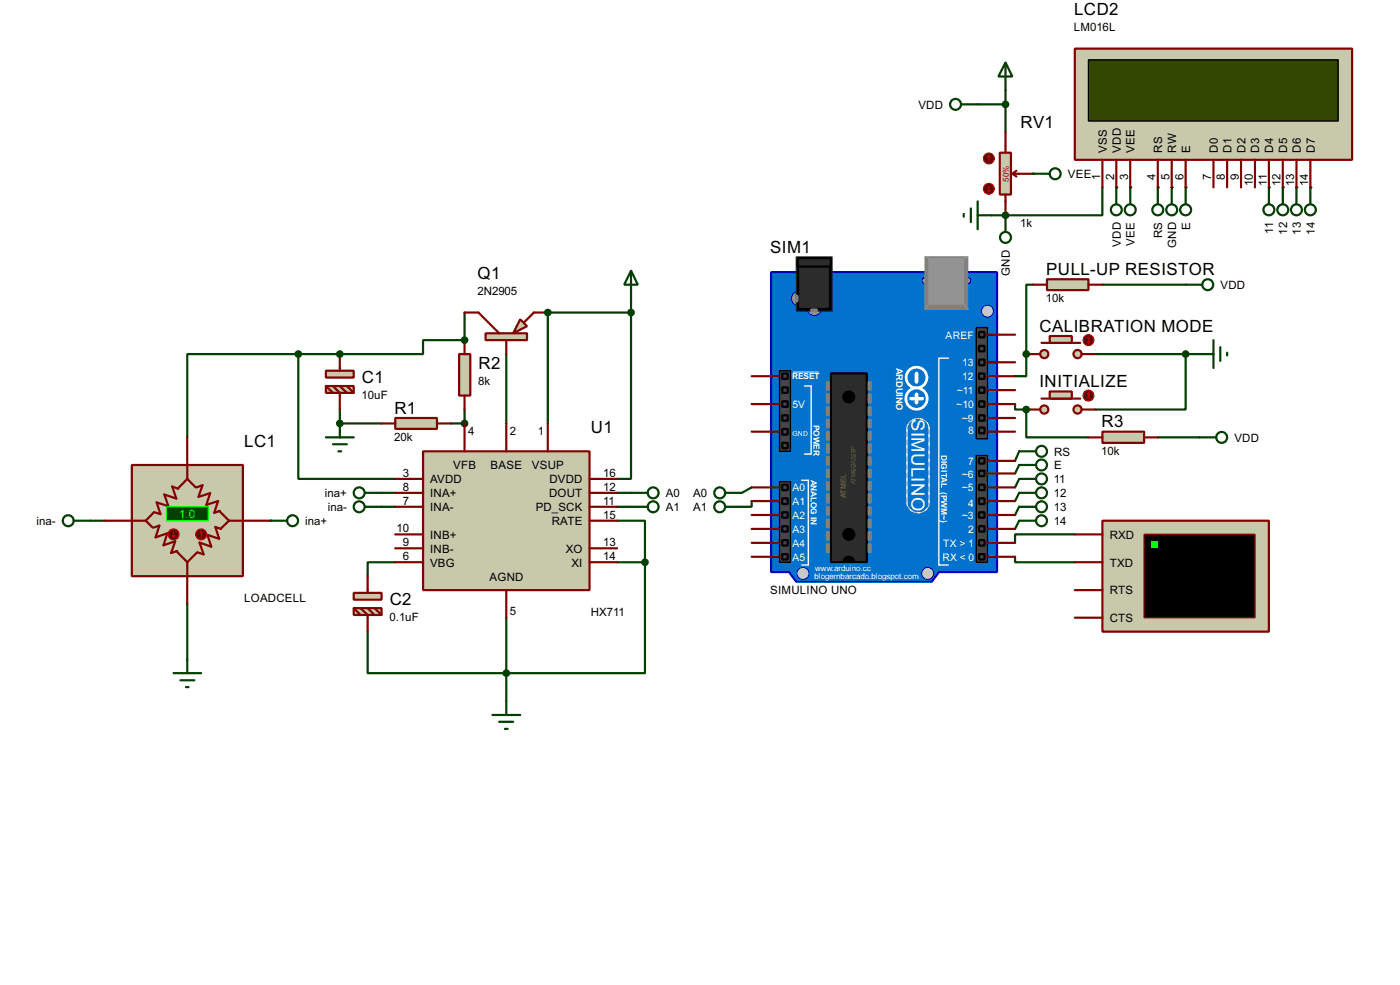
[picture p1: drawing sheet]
<svg xmlns="http://www.w3.org/2000/svg" width="256mm" height="180mm" viewBox="0 0 256 180" stroke-linecap="round" stroke-linejoin="round" font-family="sans-serif">
<path d="M16.6 95.3h2.5M34.3 110.5v10.2" fill="none" stroke="#004000" stroke-width=".4"/>
<circle cx="49.6" cy="95.3" r=".2" fill="#004000"/>
<path d="M54.7 64.8h-20.4v15.3M62.3 75v2.5" fill="none" stroke="#004000" stroke-width=".4"/>
<circle cx="62.3" cy="77.5" r=".2" fill="#004000"/>
<path d="M54.7 64.8h7.6M62.3 77.5h7.6M85.1 75v2.5h-2.5" fill="none" stroke="#004000" stroke-width=".4"/>
<circle cx="62.3" cy="64.8" r=".2" fill="#004000"/>
<path d="M85.1 62.3h-7.6v2.5h-15.2" fill="none" stroke="#004000" stroke-width=".4"/>
<circle cx="85.1" cy="62.3" r=".2" fill="#004000"/>
<path d="M85.1 57.2v5.1" fill="none" stroke="#004000" stroke-width=".4"/>
<circle cx="100.4" cy="57.2" r=".2" fill="#004000"/>
<path d="M115.6 54.7v2.5h-15.2M54.7 64.8v22.9h17.7M69.9 90.2h2.5M69.9 92.8h2.5M67.4 115.6v7.6h25.4M72.4 102.9h-5v2.6M118.2 102.9v20.3h-25.4M92.8 123.2v5.1" fill="none" stroke="#004000" stroke-width=".4"/>
<circle cx="85.1" cy="77.5" r=".2" fill="#004000"/>
<path d="M179.1 19.1h5.1M184.2 16.6v7.6M100.4 57.2v20.3M115.6 57.2v30.5h-2.5M92.8 64.8v12.7M113.1 95.3h5.1v7.6h-5.1M113.1 90.2h2.5M113.1 92.8h2.5M137.7 91.7v1.1h-1.8M137.7 89.2l-1.8 1M186.7 82.6l-.7 1.8M92.8 113.1v10.1" fill="none" stroke="#004000" stroke-width=".4"/>
<g fill="#004000">
<circle cx="189.3" cy="31.8" r=".2"/>
<circle cx="184.2" cy="39.4" r=".2"/>
</g>
<path d="M181.7 39.4h2.5M186.7 85.1l-.7 1.6" fill="none" stroke="#004000" stroke-width=".4"/>
<circle cx="184.2" cy="39.4" r=".2" fill="#004000"/>
<path d="M186.7 87.7l-.7 1.5" fill="none" stroke="#004000" stroke-width=".4"/>
<g fill="#004000">
<circle cx="240.1" cy="34.3" r=".2"/>
<circle cx="237.5" cy="34.3" r=".2"/>
<circle cx="235" cy="34.3" r=".2"/>
<circle cx="232.5" cy="34.3" r=".2"/>
<circle cx="217.2" cy="34.3" r=".2"/>
<circle cx="214.7" cy="34.3" r=".2"/>
<circle cx="212.1" cy="34.3" r=".2"/>
</g>
<path d="M202 34.3v5.1h-17.8" fill="none" stroke="#004000" stroke-width=".4"/>
<g fill="#004000">
<circle cx="204.5" cy="34.3" r=".2"/>
<circle cx="207.1" cy="34.3" r=".2"/>
</g>
<path d="M189.3 52.1h-1.3v12.7M202 52.1h15.2M186.7 90.2l-.7 1.5M186.7 92.8l-.7 1.5M186.7 95.3l-.7 1.5M196.9 97.8h-10.9v1.6M186 101.9v1h10.9" fill="none" stroke="#004000" stroke-width=".4"/>
<circle cx="188" cy="64.8" r=".2" fill="#004000"/>
<path d="M186 74v1h2M188 64.8v4.1h-2" fill="none" stroke="#004000" stroke-width=".4"/>
<circle cx="188" cy="75" r=".2" fill="#004000"/>
<path d="M188 75v5.1h11.4M200.7 64.8h19.1M217.2 64.8v10.2h-16.5M212.1 80.1h7.7" fill="none" stroke="#004000" stroke-width=".4"/>
<path d="M24.2 85.1h20.3v20.4h-20.3z" fill="#c8c8aa" stroke="#800000" stroke-width=".4"/>
<g fill="none" stroke="#800000" stroke-width=".4">
<path d="M24.2 95.3h2.5M26.7 95.3l1.3 1.3M28.2 96.6l1-.4-.7 2.2 2.2-.8-.7 2.2 2.1-.7-.7 2.1 1.1-.3M28.2 93.8l-1.5 1.5M32.7 89.5l-1.1-.4 .7 2.2-2.2-.8 .8 2.2-2.2-.7 .7 2.1-1.1-.3M34.3 85.1v2.6M34.3 87.7l-1.7 1.8M34.3 87.7l1.6 1.5M36 89.2l1.1-.4-.7 2.2 2.1-.7-.7 2.1 2.2-.7-.7 2.2 1-.4M40.2 93.5l1.8 1.8M40.5 96.8l-1-.3 .7 2.1-2.2-.7 .7 2.2-2.1-.8 .7 2.2-1.1-.4M42 95.3h2.5"/>
<path d="M42 95.3l-1.6 1.5M32.3 100.9l2 2M34.3 102.9v2.6M36.1 101.1l-1.8 1.8"/>
</g>
<path d="M30.5 92.8h7.7v2.5h-7.7z" fill="#004000" stroke="#0f0" stroke-width=".2"/>
<path d="M19.1 95.3h5.1M34.3 80.1v5M44.5 95.3h5.1M34.3 105.5v5" fill="none" stroke="#800000" stroke-width=".4"/>
<circle cx="36.8" cy="97.8" r="1" fill="#400000" stroke="#f00" stroke-width=".2"/>
<path d="M36.9 97.3l-.3 .3M36.9 97.3l.2 .3M36.9 97.3v1.1" fill="none" stroke="#f00" stroke-width=".2"/>
<circle cx="31.8" cy="97.8" r="1" fill="#400000" stroke="#f00" stroke-width=".2"/>
<path d="M31.6 98.1l.2 .3M31.8 97.3v1.1M32.1 98.1l-.3 .3" fill="none" stroke="#f00" stroke-width=".2"/>
<g fill="none" stroke="#004000" stroke-width=".4">
<path d="M13.5 95.3h3.1M49.6 95.3h3M66.9 92.8h3M66.9 90.2h3M31.8 123.2h5.1M33.1 124.5h2.5M34.1 125.8h.5M34.3 120.7v2.5"/>
<circle cx="12.5" cy="95.3" r="1"/>
<circle cx="53.6" cy="95.3" r="1"/>
<circle cx="65.8" cy="92.8" r="1"/>
<circle cx="65.8" cy="90.2" r="1"/>
</g>
<g fill="#c8c8aa" stroke="#800000" stroke-width=".4">
<path d="M59.7 67.9h5.1v1.2h-5.1z"/>
<path d="M59.7 70.7h5.1v1.2h-5.1z"/>
</g>
<path d="M59.7 70.7l1.3 1.2M61 70.7l1.3 1.2v3.1M62.3 64.8v3.1M62.3 70.7l1.3 1.2M63.6 70.7l1.2 1.2" fill="none" stroke="#800000" stroke-width=".4"/>
<circle cx="54.6" cy="64.8" r=".5" fill="#004000" stroke="#004000" stroke-width=".4"/>
<path d="M62.3 77.5v2.6M59.7 80.1h5.1M61 81.3h2.6M62 82.6h.5" fill="none" stroke="#004000" stroke-width=".4"/>
<path d="M72.4 76.5h7.7v2h-7.7z" fill="#c8c8aa" stroke="#800000" stroke-width=".4"/>
<path d="M69.9 77.5h2.5M80.1 77.5h2.5" fill="none" stroke="#800000" stroke-width=".4"/>
<circle cx="62.2" cy="77.5" r=".5" fill="#004000" stroke="#004000" stroke-width=".4"/>
<path d="M84.1 64.8h2.1v7.6h-2.1z" fill="#c8c8aa" stroke="#800000" stroke-width=".4"/>
<path d="M85.1 62.3v2.5M85.1 72.4v2.6" fill="none" stroke="#800000" stroke-width=".4"/>
<path d="M95.3 58.5l1.3 1.2-2.6 1.3z" fill="#c8c8aa" stroke="#800000" stroke-width=".4"/>
<path d="M89 61h7.6v1.3h-7.6z" fill="#c8c8aa" stroke="#800000" stroke-width=".4"/>
<path d="M85.1 57.2h2.6l3.8 3.8M100.4 57.2h-2.6l-1.7 1.8M92.8 62.3v2.5" fill="none" stroke="#800000" stroke-width=".4"/>
<g fill="#004000" stroke="#004000" stroke-width=".4">
<circle cx="85.1" cy="77.5" r=".5"/>
<circle cx="62.2" cy="64.8" r=".5"/>
<circle cx="85.1" cy="62.3" r=".5"/>
<circle cx="100.3" cy="57.2" r=".5"/>
<circle cx="115.6" cy="57.2" r=".5"/>
</g>
<path d="M115.6 49.6l1.3 2.5h-2.5zM115.6 49.6v5.1" fill="none" stroke="#004000" stroke-width=".4"/>
<path d="M141.3 49.8h41.4v54.9h-10.7l-1.3 1.8h-24.8l-1.3-1.8h-3.3z" fill-rule="evenodd" fill="#0272cc" stroke="#0000c0" stroke-width=".4"/>
<path d="M148.6 70.7v12.4M173.8 65.6h-1.8v37.8h1.8M146.9 87.9h1.2v15.5" fill="none" stroke="#fff" stroke-width=".25"/>
<circle cx="168.2" cy="78.8" r="2.15" fill="#c8c8aa"/>
<circle cx="168.2" cy="78.8" r="2.15" fill="#0272cc"/>
<circle cx="168.2" cy="78.8" r="2.15" fill="none" stroke="#c8c8aa" stroke-width=".18"/>
<circle cx="168.2" cy="78.8" r="2.15" fill="none" stroke="#fff" stroke-width=".18" stroke-dasharray="2 1 .5 1 .5 1"/>
<circle cx="168.2" cy="91.7" r="2.15" fill="#c8c8aa"/>
<circle cx="168.2" cy="91.7" r="2.15" fill="#0272cc"/>
<circle cx="168.2" cy="91.7" r="2.15" fill="none" stroke="#c8c8aa" stroke-width=".18"/>
<g fill="none" stroke="#fff" stroke-width=".18" stroke-dasharray=".5 1">
<path d="M170.2 78v14.5M166.2 92.5v-14.5"/>
<circle cx="168.2" cy="91.7" r="2.15"/>
</g>
<path d="M165.9 78.3h4.6v14h-4.6z" fill="#0272cc" stroke="#0272cc" stroke-width=".4"/>
<path d="M166.2 78v14.5M170.2 78v14.5" fill="none" stroke="#fff" stroke-width=".18"/>
<path d="M166.2 77.3l-.5 1.2M170.2 77.3l.5 1.2M165.7 91.7l.7 2.6M170.7 91.7l-.5 1.8" fill="none" stroke="#0272cc" stroke-width=".4"/>
<g fill="#0272cc" stroke="#fff" stroke-width=".5">
<circle cx="167.9" cy="69.1" r="1.9"/>
<circle cx="167.9" cy="73" r="1.95"/>
</g>
<path d="M166.9 73h2.1M167.9 68.4v1.5M167.9 72.2v1.5" fill="none" stroke="#fff" stroke-width=".65"/>
<path d="M147.4 70.7h1.2M147.4 83.1h1.2M146.9 103.4h1.2" fill="none" stroke="#fff" stroke-width=".25"/>
<path d="M145.3 68.1h4.6" fill="none" stroke="#fff" stroke-width=".18"/>
<g fill="#c0c0c0" stroke="#0000c0" stroke-width=".18">
<circle cx="169.9" cy="105" r="1.1"/>
<circle cx="147.1" cy="105" r="1.1"/>
<circle cx="180.9" cy="57" r="1.1"/>
</g>
<g fill="#464646" stroke="#000" stroke-width=".25">
<path d="M142.8 67.9h2v14.7h-2z"/>
<path d="M142.8 88.2h2v14.7h-2z"/>
<path d="M178.9 60h2v20.3h-2z"/>
<path d="M178.9 83.4h2v19.5h-2z"/>
</g>
<g fill="#464646" stroke="#000" stroke-width=".4">
<path d="M143.3 68.4h1v1h-1z"/>
<path d="M143.3 70.9h1v1h-1z"/>
<path d="M143.3 73.5h1v1h-1z"/>
<path d="M143.3 76h1v1h-1z"/>
<path d="M143.3 78.5h1v1.1h-1z"/>
<path d="M143.3 81.1h1v1h-1z"/>
<path d="M143.3 88.7h1v1h-1z"/>
<path d="M143.3 91.2h1v1.1h-1z"/>
<path d="M143.3 93.8h1v1h-1z"/>
<path d="M143.3 96.3h1v1h-1z"/>
<path d="M143.3 98.9h1v1h-1z"/>
<path d="M143.3 101.4h1v1h-1z"/>
<path d="M179.4 60.8h1v1h-1z"/>
<path d="M179.4 65.8h1v1.1h-1z"/>
<path d="M179.4 68.4h1v1h-1z"/>
<path d="M179.4 70.9h1v1h-1z"/>
<path d="M179.4 73.5h1v1h-1z"/>
<path d="M179.4 76h1v1h-1z"/>
<path d="M179.4 78.3h1v1h-1z"/>
<path d="M179.4 63.3h1v1h-1z"/>
<path d="M179.4 83.9h1v1h-1z"/>
<path d="M179.4 86.2h1v1h-1z"/>
<path d="M179.4 88.7h1v1h-1z"/>
<path d="M179.4 91.2h1v1.1h-1z"/>
<path d="M179.4 93.8h1v1h-1z"/>
<path d="M179.4 96.3h1v1h-1z"/>
<path d="M179.4 98.9h1v1h-1z"/>
<path d="M179.4 101.4h1v1h-1z"/>
</g>
<path d="M152.2 68.4h6.6v34.5h-6.6z" fill="#2c2c2c" stroke="#000" stroke-width=".4"/>
<g fill="#000" stroke="#000" stroke-width=".18">
<circle cx="155.5" cy="72.7" r="1.1"/>
<circle cx="155.5" cy="97.8" r="1.1"/>
<circle cx="155.5" cy="102.9" r="1.1"/>
</g>
<path d="M151.9 103.7h7.2" fill="none" stroke="#0272cc" stroke-width="1.2"/>
<g fill="#939393" stroke="#0000c0" stroke-width=".18">
<circle cx="177.3" cy="51.4" r=".55"/>
<circle cx="169.4" cy="51.4" r=".55"/>
</g>
<path d="M169.5 47h7.8v9.7h-7.8z" fill="#808080" stroke="#808080" stroke-width=".18"/>
<path d="M170.2 47.3h6.4v8.4h-6.4z" fill="#939393" stroke="#939393" stroke-width=".18"/>
<path d="M169.5 47l.7 .3M170.2 55.7l-.7 1M176.6 55.7l.7 1M177.3 47l-.7 .3" fill="none" stroke="#939393" stroke-width=".18"/>
<g fill="#939393" stroke="#0000c0" stroke-width=".18">
<circle cx="149.1" cy="56.4" r="1.35"/>
<circle cx="146.3" cy="54.7" r="1.35"/>
</g>
<path d="M145.9 47h6.6v10h-6.6z" fill="#000" stroke="#2c2c2c" stroke-width=".18"/>
<g fill="#808080" stroke="#808080" stroke-width=".4">
<path d="M148.6 56.7h1.1v.3h-1.1z"/>
<path d="M145.9 54.2h.2v1h-.2z"/>
</g>
<path d="M146.6 47.8h5.1v8.4h-5.1z" fill="#2c2c2c" stroke="#2c2c2c" stroke-width=".4"/>
<path d="M146.1 47.3h6.1v1.5h-6.1z" fill="#2c2c2c" stroke="#000" stroke-width=".4"/>
<g fill="#808080" stroke="#808080" stroke-width=".25">
<path d="M159.1 69.9h.5v1.5h-.5z"/>
<path d="M159.1 72.2h.5v1.5h-.5z"/>
<path d="M159.1 74.5h.5v1.5h-.5z"/>
<path d="M159.1 76.8h.5v1.5h-.5z"/>
<path d="M159.1 79h.5v1.6h-.5z"/>
<path d="M159.1 81.3h.5v1.6h-.5z"/>
<path d="M159.1 83.6h.5v1.5h-.5z"/>
<path d="M159.1 85.9h.5v1.5h-.5z"/>
<path d="M159.1 88.2h.5v1.5h-.5z"/>
<path d="M159.1 90.5h.5v1.5h-.5z"/>
<path d="M159.1 92.8h.5v1.5h-.5z"/>
<path d="M159.1 95.1h.5v1.5h-.5z"/>
<path d="M159.1 97.3h.5v1.6h-.5z"/>
<path d="M159.1 99.6h.5v1.5h-.5z"/>
<path d="M151.4 69.9h.5v1.5h-.5z"/>
<path d="M151.4 72.2h.5v1.5h-.5z"/>
<path d="M151.4 74.5h.5v1.5h-.5z"/>
<path d="M151.4 76.8h.5v1.5h-.5z"/>
<path d="M151.4 79h.5v1.6h-.5z"/>
<path d="M151.4 81.3h.5v1.6h-.5z"/>
<path d="M151.4 83.6h.5v1.5h-.5z"/>
<path d="M151.4 85.9h.5v1.5h-.5z"/>
<path d="M151.4 88.2h.5v1.5h-.5z"/>
<path d="M151.4 90.5h.5v1.5h-.5z"/>
<path d="M151.4 92.8h.5v1.5h-.5z"/>
<path d="M151.4 95.1h.5v1.5h-.5z"/>
<path d="M151.4 97.3h.5v1.6h-.5z"/>
<path d="M151.4 99.6h.5v1.5h-.5z"/>
</g>
<g fill="none" stroke="#800000" stroke-width=".4">
<path d="M137.7 79h5.1M137.7 74h5.1M137.7 68.9h5.1M180.9 79h5.1M180.9 76.5h5.1M180.9 74h5.1M180.9 71.4h5.1M180.9 68.9h5.1M180.9 66.3h5.1M180.9 61.3h5.1M137.7 99.4h5.1M137.7 96.8h5.1"/>
<path d="M137.7 94.3h5.1M137.7 91.7h5.1M137.7 89.2h5.1M180.9 99.4h5.1M180.9 96.8h5.1M180.9 94.3h5.1M180.9 91.7h5.1M180.9 89.2h5.1M180.9 86.7h5.1M180.9 84.4h5.1M137.7 101.9h5.1M180.9 101.9h5.1"/>
</g>
<path d="M90.2 130.9h5.1M91.5 132.1h2.5M92.5 133.4h.5M92.8 128.3v2.6" fill="none" stroke="#004000" stroke-width=".4"/>
<g fill="#004000" stroke="#004000" stroke-width=".4">
<circle cx="92.7" cy="123.2" r=".5"/>
<circle cx="118.1" cy="102.9" r=".5"/>
</g>
<g fill="#c8c8aa" stroke="#800000" stroke-width=".4">
<path d="M64.8 108.5h5.1v1.3h-5.1z"/>
<path d="M64.8 111.3h5.1v1.3h-5.1z"/>
</g>
<path d="M64.8 111.3l1.3 1.3M66.1 111.3l1.3 1.3v3M67.4 105.5v3M67.4 111.3l1.2 1.3M68.6 111.3l1.3 1.3" fill="none" stroke="#800000" stroke-width=".4"/>
<g fill="none" stroke="#004000" stroke-width=".4">
<path d="M115.6 90.2h3.1M115.6 92.8h3.1"/>
<circle cx="119.6" cy="92.8" r="1"/>
<circle cx="119.6" cy="90.2" r="1"/>
</g>
<path d="M77.5 82.6h30.5v25.4h-30.5z" fill="#c8c8aa" stroke="#800000" stroke-width=".4"/>
<g fill="none" stroke="#800000" stroke-width=".4">
<path d="M85.1 77.5v5.1M92.8 77.5v5.1M100.4 77.5v5.1M72.4 90.2h5.1M72.4 92.8h5.1M72.4 97.8h5.1M72.4 87.7h5.1M108 90.2h5.1M108 92.8h5.1M108 87.7h5.1M108 95.3h5.1M72.4 100.4h5.1"/>
<path d="M72.4 102.9h5.1M92.8 108v5.1M108 100.4h5.1M108 102.9h5.1"/>
</g>
<g fill="none" stroke="#004000" stroke-width=".4">
<path d="M176.6 39.2v.5M177.9 38.2v2.5M179.1 39.4h2.6M179.1 36.9v5.1M132.9 90.2h3M132.9 92.8h3M186.7 82.6h3.1"/>
<circle cx="131.8" cy="90.2" r="1"/>
<circle cx="131.8" cy="92.8" r="1"/>
<circle cx="190.8" cy="82.6" r="1"/>
</g>
<path d="M183.2 28h2v7.6h-2z" fill="#c8c8aa" stroke="#800000" stroke-width=".4"/>
<path d="M184.2 24.2v3.8M184.2 35.6v3.8M185.5 31.8l.7 .5M185.5 31.8h3.8M186.2 31.3l-.7 .5" fill="none" stroke="#800000" stroke-width=".4"/>
<circle cx="181.1" cy="29" r="1" fill="#400000" stroke="#f00" stroke-width=".2"/>
<path d="M181.2 28.5l-.3 .3M181.2 28.5l.2 .3M181.2 28.5v1" fill="none" stroke="#f00" stroke-width=".2"/>
<circle cx="181.1" cy="34.6" r="1" fill="#400000" stroke="#f00" stroke-width=".2"/>
<path d="M180.9 34.9l.3 .2M181.2 34.1v1M181.4 34.9l-.2 .2" fill="none" stroke="#f00" stroke-width=".2"/>
<g fill="none" stroke="#004000" stroke-width=".4">
<path d="M176.1 19.1h3M184.2 11.5l1.3 2.5h-2.6zM184.2 11.5v5.1M184.2 39.4v3.1M189.3 31.8h3M204.5 34.3v3.1M207.1 34.3v3.1M212.1 34.3v3.1M214.7 34.3v3.1M217.2 34.3v3.1M232.5 34.3v3.1M235 34.3v3.1"/>
<path d="M237.5 34.3v3.1M240.1 34.3v3.1M186.7 85.1h3.1M186.7 87.7h3.1"/>
<circle cx="175" cy="19.1" r="1"/>
<circle cx="193.3" cy="31.8" r="1"/>
<circle cx="204.5" cy="38.4" r="1"/>
<circle cx="207" cy="38.4" r="1"/>
<circle cx="212.1" cy="38.4" r="1"/>
<circle cx="214.6" cy="38.4" r="1"/>
<circle cx="217.2" cy="38.4" r="1"/>
<circle cx="232.4" cy="38.4" r="1"/>
<circle cx="235" cy="38.4" r="1"/>
<circle cx="237.5" cy="38.4" r="1"/>
<circle cx="240" cy="38.4" r="1"/>
<circle cx="184.2" cy="43.5" r="1"/>
<circle cx="190.8" cy="87.7" r="1"/>
<circle cx="190.8" cy="85.1" r="1"/>
</g>
<g fill="#004000" stroke="#004000" stroke-width=".4">
<circle cx="184.2" cy="19.1" r=".5"/>
<circle cx="184.2" cy="39.4" r=".5"/>
</g>
<path d="M196.9 8.9h50.8v20.4h-50.8z" fill="#c8c8aa" stroke="#800000" stroke-width=".4"/>
<path d="M199.4 11h45.8v11.2h-45.8z" fill="#324600" stroke="#000" stroke-width=".25"/>
<g fill="none" stroke="#800000" stroke-width=".4">
<path d="M202 29.3v5M204.5 29.3v5M207.1 29.3v5M212.1 29.3v5M214.7 29.3v5M217.2 29.3v5M222.3 29.3v5M224.8 29.3v5M227.4 29.3v5M229.9 29.3v5M232.5 29.3v5M235 29.3v5"/>
<path d="M237.5 29.3v5M240.1 29.3v5"/>
</g>
<g fill="none" stroke="#004000" stroke-width=".4">
<path d="M186.7 90.2h3.1M186.7 92.8h3.1M186.7 95.3h3.1"/>
<circle cx="190.8" cy="90.2" r="1"/>
<circle cx="190.8" cy="92.8" r="1"/>
<circle cx="190.8" cy="95.3" r="1"/>
</g>
<path d="M202 95.3h30.5v20.3h-30.5z" fill="#c8c8aa" stroke="#800000" stroke-width=".4"/>
<path d="M209.6 97.8h20.3v15.3h-20.3z" fill="#000" stroke="#800000" stroke-width=".25"/>
<path d="M210.9 99.1h1.2v1.3h-1.2z" fill="#0f0"/>
<path d="M196.9 97.8h5.1M196.9 108h5.1M196.9 102.9h5.1M196.9 113.1h5.1" fill="none" stroke="#800000" stroke-width=".4"/>
<g fill="#c8c8aa" stroke="#800000" stroke-width=".4">
<circle cx="197.4" cy="64.8" r=".75"/>
<circle cx="191.3" cy="64.8" r=".75"/>
</g>
<path d="M190.8 62.8h7.1" fill="none" stroke="#800000" stroke-width=".4"/>
<path d="M192.3 61.5h4.1v1.3h-4.1z" fill="#c8c8aa" stroke="#800000" stroke-width=".4"/>
<path d="M188 64.8h2.6M198.2 64.8h2.5" fill="none" stroke="#800000" stroke-width=".4"/>
<circle cx="199.4" cy="62.3" r="1" fill="#400000" stroke="#f00" stroke-width=".2"/>
<path d="M199.2 62.5l.2 .3M199.4 61.8v1M199.4 61.8l-.2 .2M199.4 61.8l.3 .2M199.7 62.5l-.3 .3" fill="none" stroke="#f00" stroke-width=".2"/>
<g fill="#c8c8aa" stroke="#800000" stroke-width=".4">
<circle cx="197.4" cy="75" r=".75"/>
<circle cx="191.3" cy="75" r=".75"/>
</g>
<path d="M190.8 73h7.1" fill="none" stroke="#800000" stroke-width=".4"/>
<path d="M192.3 71.7h4.1v1.3h-4.1z" fill="#c8c8aa" stroke="#800000" stroke-width=".4"/>
<path d="M188 75h2.6M198.2 75h2.5" fill="none" stroke="#800000" stroke-width=".4"/>
<circle cx="199.4" cy="72.4" r="1" fill="#400000" stroke="#f00" stroke-width=".2"/>
<path d="M199.2 72.7l.2 .3M199.4 71.9v1.1M199.4 71.9l-.2 .3M199.4 71.9l.3 .3M199.7 72.7l-.3 .3" fill="none" stroke="#f00" stroke-width=".2"/>
<g fill="none" stroke="#004000" stroke-width=".4">
<path d="M217.2 52.1h3.1M219.8 64.8h2.5M222.3 62.3v5.1M223.6 63.6v2.5M224.8 64.6v.5"/>
<circle cx="221.2" cy="52.1" r="1"/>
</g>
<path d="M191.8 51.1h7.6v2h-7.6z" fill="#c8c8aa" stroke="#800000" stroke-width=".4"/>
<path d="M189.3 52.1h2.5M199.4 52.1h2.6" fill="none" stroke="#800000" stroke-width=".4"/>
<circle cx="188" cy="64.8" r=".5" fill="#004000" stroke="#004000" stroke-width=".4"/>
<path d="M202 79h7.6v2.1h-7.6z" fill="#c8c8aa" stroke="#800000" stroke-width=".4"/>
<path d="M199.4 80.1h2.6M209.6 80.1h2.5" fill="none" stroke="#800000" stroke-width=".4"/>
<g fill="#004000" stroke="#004000" stroke-width=".4">
<circle cx="188" cy="75" r=".5"/>
<circle cx="217.2" cy="64.8" r=".5"/>
</g>
<g fill="none" stroke="#004000" stroke-width=".4">
<path d="M219.8 80.1h3"/>
<circle cx="223.8" cy="80.1" r="1"/>
</g>
<g font-size="3.8" fill="#fff">
<text x="167" y="76.7" transform="rotate(90 167 76.7)">S</text>
<text x="167" y="79" transform="rotate(90 167 79)">IMULINO</text>
</g>
<g font-size="3.5">
<text x="196.8" y="2.8">LCD2</text>
<text x="187" y="23.3">RV1</text>
<text x="141.1" y="46.4">SIM1</text>
<text x="87.5" y="51">Q1</text>
<text x="191.7" y="50.3">PULL-UP RESISTOR</text>
<text x="190.4" y="60.7">CALIBRATION MODE</text>
<text x="66.3" y="70.1">C1</text>
<text x="87.7" y="67.5">R2</text>
<text x="190.4" y="70.9">INITIALIZE</text>
<text x="72.3" y="75.7">R1</text>
<text x="44.8" y="81.8">LC1</text>
<text x="108.3" y="79.3">U1</text>
<text x="201.8" y="78.2">R3</text>
<text x="71.4" y="110.7">C2</text>
</g>
<g font-size="2.4">
<text x="196.7" y="5.6">LM016L</text>
<text x="168.2" y="19.9">VDD</text>
<text x="202.8" y="27.9" transform="rotate(-90 202.8 27.9)">VSS</text>
<text x="205.3" y="27.9" transform="rotate(-90 205.3 27.9)">VDD</text>
<text x="207.9" y="27.9" transform="rotate(-90 207.9 27.9)">VEE</text>
<text x="212.9" y="27.9" transform="rotate(-90 212.9 27.9)">RS</text>
<text x="215.5" y="27.9" transform="rotate(-90 215.5 27.9)">RW</text>
<text x="218" y="27.9" transform="rotate(-90 218 27.9)">E</text>
<text x="223.1" y="27.9" transform="rotate(-90 223.1 27.9)">D0</text>
<text x="225.6" y="27.9" transform="rotate(-90 225.6 27.9)">D1</text>
<text x="228.2" y="27.9" transform="rotate(-90 228.2 27.9)">D2</text>
<text x="230.7" y="27.9" transform="rotate(-90 230.7 27.9)">D3</text>
<text x="233.2" y="27.9" transform="rotate(-90 233.2 27.9)">D4</text>
<text x="235.8" y="27.9" transform="rotate(-90 235.8 27.9)">D5</text>
<text x="238.3" y="27.9" transform="rotate(-90 238.3 27.9)">D6</text>
<text x="240.9" y="27.9" transform="rotate(-90 240.9 27.9)">D7</text>
<text x="195.6" y="32.6">VEE</text>
<text x="201.6" y="32.9" transform="rotate(-90 201.6 32.9)">1</text>
<text x="204.1" y="32.9" transform="rotate(-90 204.1 32.9)">2</text>
<text x="206.7" y="33" transform="rotate(-90 206.7 33)">3</text>
<text x="211.7" y="32.9" transform="rotate(-90 211.7 32.9)">4</text>
<text x="214.3" y="32.9" transform="rotate(-90 214.3 32.9)">5</text>
<text x="216.8" y="33" transform="rotate(-90 216.8 33)">6</text>
<text x="221.9" y="32.9" transform="rotate(-90 221.9 32.9)">7</text>
<text x="224.4" y="32.9" transform="rotate(-90 224.4 32.9)">8</text>
<text x="227" y="32.9" transform="rotate(-90 227 32.9)">9</text>
<text x="229.5" y="34.1" transform="rotate(-90 229.5 34.1)">10</text>
<text x="232.1" y="34" transform="rotate(-90 232.1 34)">11</text>
<text x="234.6" y="34.1" transform="rotate(-90 234.6 34.1)">12</text>
<text x="237.1" y="34.1" transform="rotate(-90 237.1 34.1)">13</text>
<text x="239.7" y="34.1" transform="rotate(-90 239.7 34.1)">14</text>
<text x="186.9" y="41.6">1k</text>
<text x="205.3" y="45.2" transform="rotate(-90 205.3 45.2)">VDD</text>
<text x="207.9" y="45" transform="rotate(-90 207.9 45)">VEE</text>
<text x="212.9" y="43.6" transform="rotate(-90 212.9 43.6)">RS</text>
<text x="215.5" y="45.4" transform="rotate(-90 215.5 45.4)">GND</text>
<text x="218" y="42.1" transform="rotate(-90 218 42.1)">E</text>
<text x="233.2" y="42.8" transform="rotate(-90 233.2 42.8)">11</text>
<text x="235.8" y="43" transform="rotate(-90 235.8 43)">12</text>
<text x="238.3" y="43" transform="rotate(-90 238.3 43)">13</text>
<text x="240.9" y="43" transform="rotate(-90 240.9 43)">14</text>
<text x="87.5" y="53.9">2N2905</text>
<text x="185" y="50.5" transform="rotate(-90 185 50.5)">GND</text>
<text x="223.6" y="52.9">VDD</text>
<text x="191.6" y="55.3">10k</text>
<text x="87.6" y="70.4">8k</text>
<text x="66.3" y="73">10uF</text>
<text x="72.2" y="80.7">20k</text>
<text x="85.8" y="79.7">4</text>
<text x="93.4" y="79.7">2</text>
<text x="98.6" y="79.7">1</text>
<text x="193.1" y="83.4">RS</text>
<text x="201.8" y="83.3">10k</text>
<text x="226.1" y="80.8">VDD</text>
<text x="73.8" y="89.8">8</text>
<text x="73.8" y="87.3">3</text>
<text x="78.8" y="88.5">AVDD</text>
<text x="83" y="85.9">VFB</text>
<text x="89.9" y="85.9">BASE</text>
<text x="97.4" y="85.9">VSUP</text>
<text x="100.6" y="88.5">DVDD</text>
<text x="110.5" y="87.3">16</text>
<text x="110.5" y="89.8">12</text>
<text x="193.1" y="88.5">11</text>
<text x="193.1" y="85.9">E</text>
<text x="59.5" y="91">ina+</text>
<text x="60.1" y="93.6">ina-</text>
<text x="73.8" y="92.4">7</text>
<text x="78.8" y="91">INA+</text>
<text x="78.8" y="93.6">INA-</text>
<text x="98.1" y="93.6">PD_SCK</text>
<text x="100.6" y="91">DOUT</text>
<text x="110.5" y="92.4">11</text>
<text x="110.5" y="94.9">15</text>
<text x="122" y="91">A0</text>
<text x="122" y="93.6">A1</text>
<text x="127" y="91">A0</text>
<text x="127" y="93.6">A1</text>
<text x="193.1" y="91">12</text>
<text x="193.1" y="93.6">13</text>
<text x="6.7" y="96.1">ina-</text>
<text x="55.9" y="96.1">ina+</text>
<text x="72.7" y="97.4">10</text>
<text x="73.8" y="100">9</text>
<text x="78.8" y="98.6">INB+</text>
<text x="78.8" y="101.2">INB-</text>
<text x="101.1" y="96.1">RATE</text>
<text x="103.6" y="101.2">XO</text>
<text x="110.5" y="100">13</text>
<text x="193.1" y="96.1">14</text>
<text x="203.3" y="98.6">RXD</text>
<text x="73.8" y="102.5">6</text>
<text x="78.8" y="103.7">VBG</text>
<text x="89.7" y="106.3">AGND</text>
<text x="104.7" y="103.7">XI</text>
<text x="110.5" y="102.5">14</text>
<text x="203.3" y="103.7">TXD</text>
<text x="44.7" y="110.2">LOADCELL</text>
<text x="71.4" y="113.6">0.1uF</text>
<text x="93.4" y="112.5">5</text>
<text x="108.2" y="112.7">HX711</text>
<text x="141.1" y="108.7">SIMULINO UNO</text>
<text x="203.3" y="108.8">RTS</text>
<text x="203.3" y="113.9">CTS</text>
</g>
<text font-size="2.4" fill="#0f0" x="32.9" y="94.8">1.0</text>
<g font-size="2.1" fill="#fff">
<text x="173.2" y="62">AREF</text>
<text x="176.3" y="67">13</text>
<text x="176.3" y="69.6">12</text>
<text x="145.2" y="74.7">5V</text>
<text x="175.2" y="74.7">~10</text>
<text x="175.3" y="72.2">~11</text>
<text x="176.2" y="77.3">~9</text>
<text x="177.4" y="79.5">8</text>
<text x="145.2" y="90">A0</text>
<text x="176.2" y="87.4">~6</text>
<text x="176.2" y="90">~5</text>
<text x="177.4" y="85.1">7</text>
<text x="145.2" y="92.5">A1</text>
<text x="145.2" y="95">A2</text>
<text x="176.2" y="95">~3</text>
<text x="177.4" y="92.8">4</text>
<text x="145.2" y="97.5">A3</text>
<text x="145.2" y="100.1">A4</text>
<text x="172.8" y="100.1">TX &gt; 1</text>
<text x="177.4" y="97.5">2</text>
<text x="145.2" y="102.7">A5</text>
<text x="172.7" y="102.7">RX &lt; 0</text>
</g>
<text font-size="1.9" fill="#fff" x="164.2" y="67.3" transform="rotate(90 164.2 67.3)">ARDUINO</text>
<text font-size="1.7" fill="#c00000" x="184.8" y="33.3" transform="rotate(-90 184.8 33.3)">50%</text>
<g font-size="1.7" fill="#fff">
<text x="145.1" y="69.5">RESET</text>
<text x="149" y="77.8" transform="rotate(90 149 77.8)">POWER</text>
<text x="172.4" y="83.3" transform="rotate(90 172.4 83.3)">DIGITAL (PWM~)</text>
<text x="148.6" y="87.8" transform="rotate(90 148.6 87.8)">ANALOG IN</text>
<text x="149.2" y="106.1">blogembarcado.blogspot.com</text>
<text x="149.4" y="104.5">www.arduino.cc</text>
</g>
<text font-size="1.5" fill="#808000" x="155" y="91.1" transform="rotate(-90 155 91.1)">ATMEL</text>
<text font-size="1.4" fill="#fff" x="145.2" y="79.9">GND</text>
<text font-size="1.2" fill="#808000" x="156.7" y="88.6" transform="rotate(-90 156.7 88.6)">ATMEGA328P</text>
</svg>
